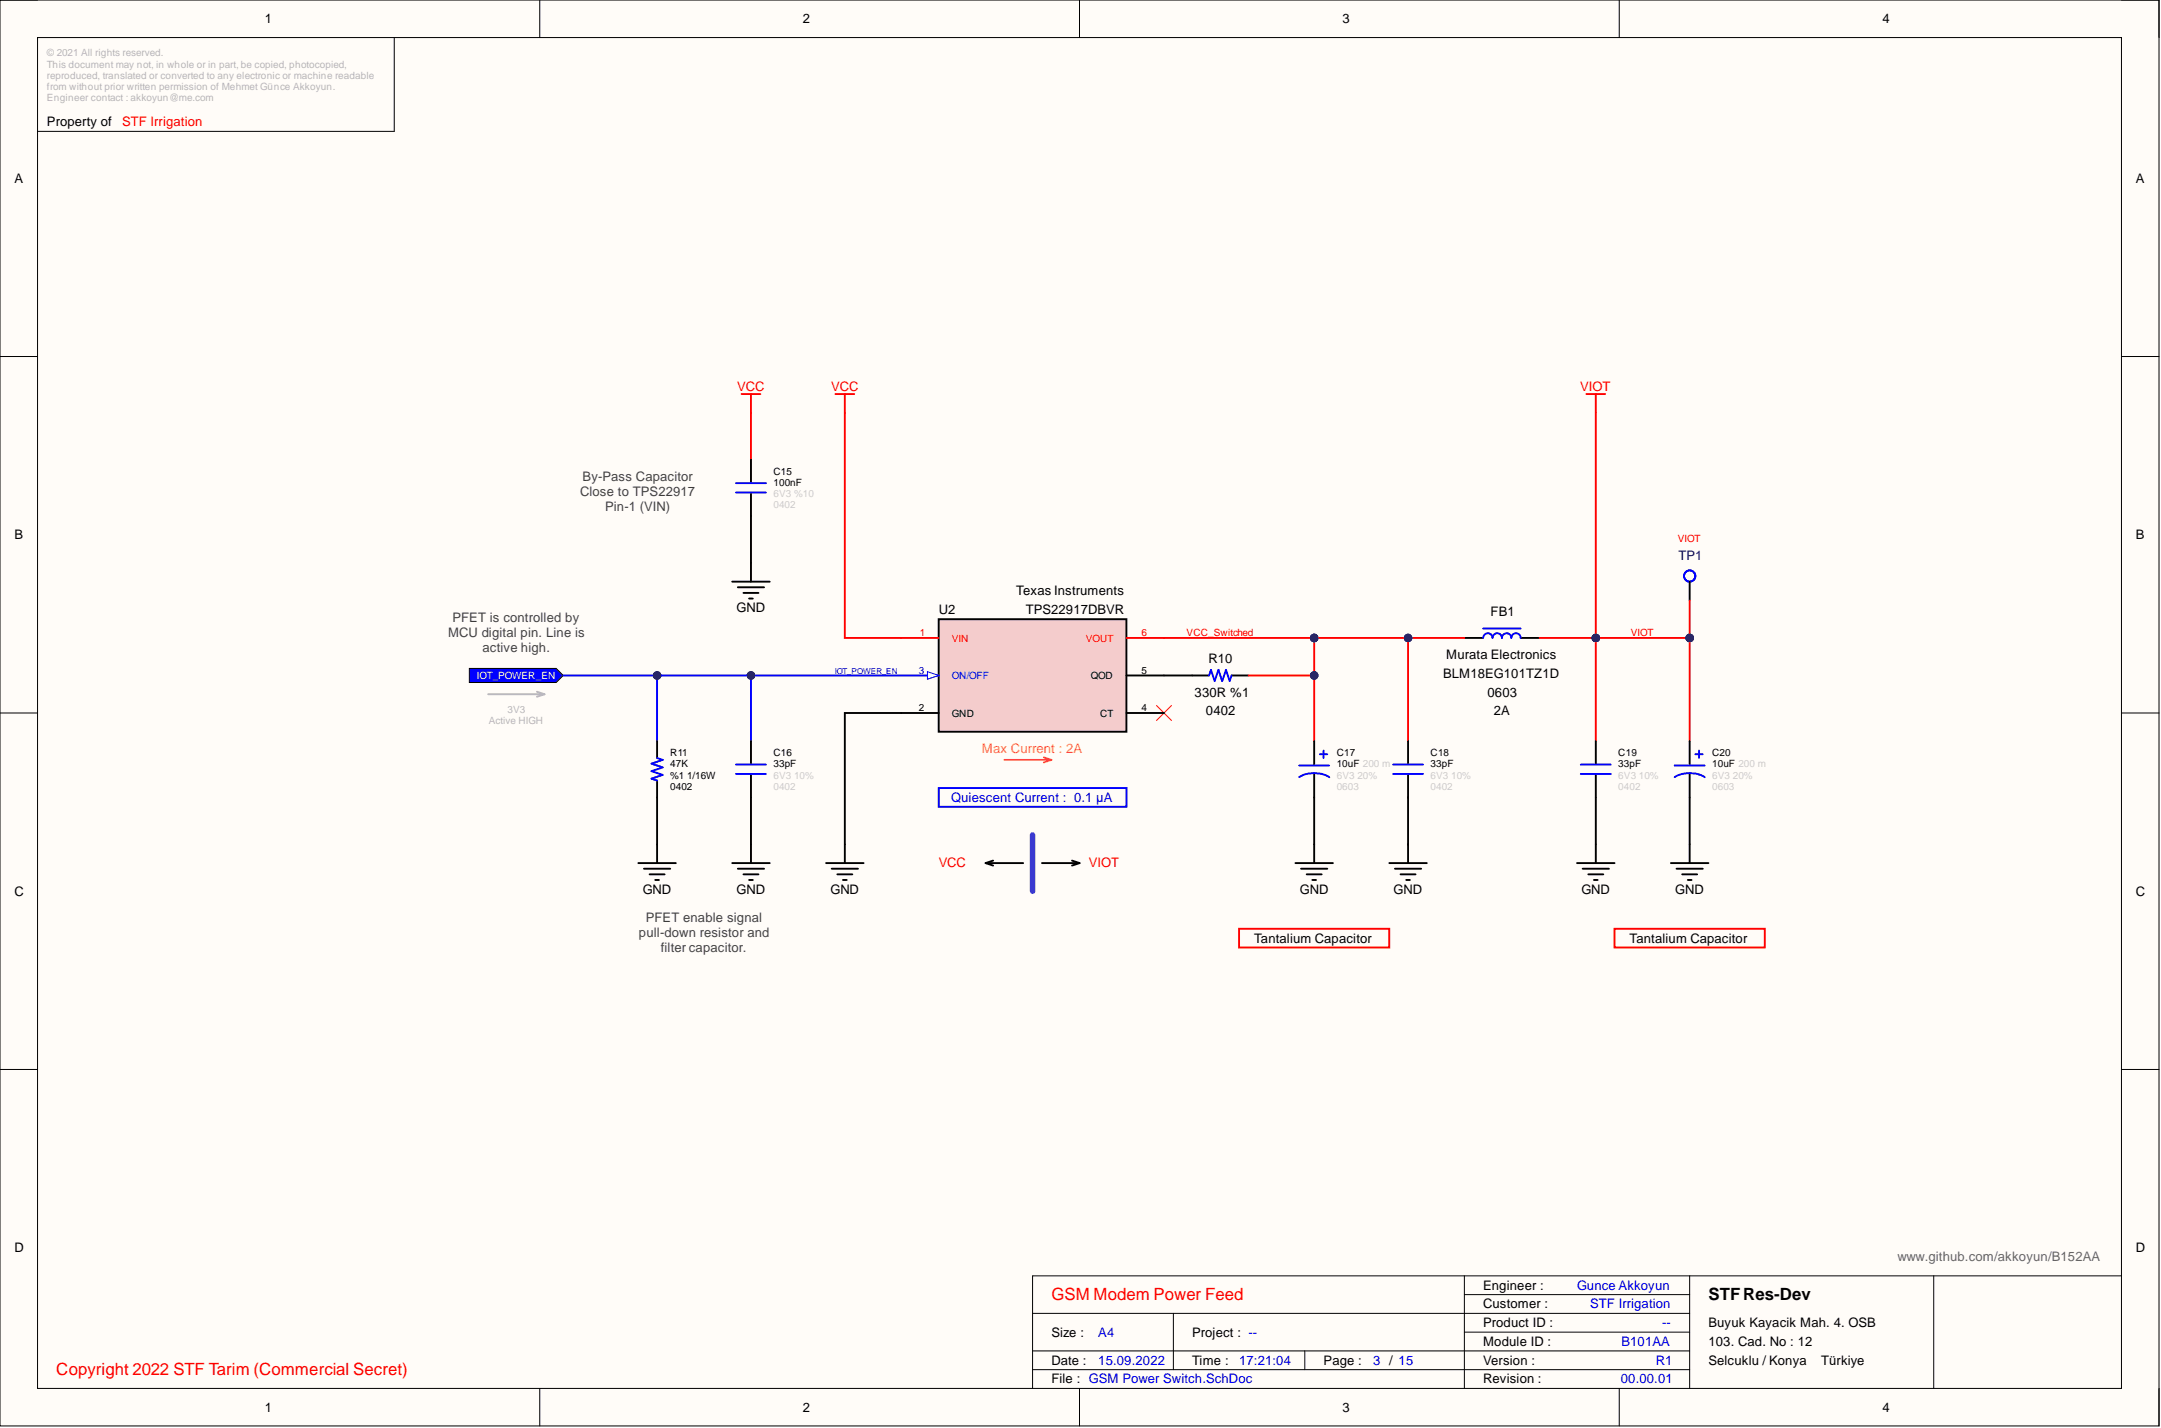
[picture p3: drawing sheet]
<svg xmlns="http://www.w3.org/2000/svg" width="292mm" height="193mm" viewBox="0 0 292 193" stroke-linecap="round" stroke-linejoin="round" font-family="sans-serif">
<path d="M0 0h291.8v192.7h-291.8z" fill-rule="evenodd" fill="#fffcf8"/>
<path d="M0 0h291.8v192.7h-291.8z" fill="none" stroke="#000" stroke-width=".14"/>
<path d="M5.1 5.1h281.7v182.5h-281.7z" fill-rule="evenodd" fill="#fffcf8"/>
<g fill="none" stroke="#000" stroke-width=".14">
<path d="M0 0h5.1M5.1 5.1h281.7v182.5h-281.7zM53.3 5.1v12.7h-48.2M73 0v5.1M145.9 0v5.1M218.9 0v5.1M286.8 0h5v5.1M0 48.2h5.1M286.8 48.2h5M0 96.3h5.1M286.8 96.3h5M0 144.5h5.1"/>
<path d="M286.8 144.5h5M139.6 177.5h88.8M158.6 177.5v7.6M197.9 174.9h30.5M197.9 172.4v15.2M228.4 172.4v15.2M261.4 172.4v15.2M286.8 172.4h-147.2v15.2M73 187.6v5.1M139.6 182.6h88.8M139.6 185.1h88.8M145.9 187.6v5.1"/>
<path d="M176.4 182.6v2.5M197.9 180h30.5M218.9 187.6v5.1M291.8 187.6v5.1"/>
</g>
<g fill="none" stroke="#000" stroke-width=".25">
<path d="M86.3 116.6h5.1M87 117.4h3.6M87.8 118.2h2M88.6 118.9h.5M88.8 114.1v2.5M99 116.6h5M99.7 117.4h3.6M100.5 118.2h2M101.3 118.9h.5M101.5 114.1v2.5M111.7 116.6h5M112.4 117.4h3.6"/>
<path d="M113.2 118.2h2M113.9 118.9h.5M114.2 114.1v2.5M133.2 116.6h5.1M133.2 116.6l1 .4M134.2 116.3l-1 .3M140.8 116.6h5.1M144.9 116.3l1 .3M145.9 116.6l-1 .4"/>
</g>
<path d="M139.6 112.8v7.6" fill="none" stroke="#90f" stroke-width=".76"/>
<path d="M66 93.8h7.6M72.6 93.5l1 .3M73.6 93.8l-1 .4" fill="none" stroke="#b7b7b7" stroke-width=".25"/>
<path d="M135.8 102.7h6.3M141.1 102.3l1 .4M142.1 102.7l-1 .3" fill="none" stroke="#f90" stroke-width=".25"/>
<path d="M112.9 53.2h2.6M114.2 53.2v2.6" fill="none" stroke="#f00" stroke-width=".25"/>
<path d="M63.4 90.3h11.8l.9 1-.9 .9h-11.8z" fill-rule="evenodd" fill="#00f"/>
<path d="M63.4 90.3h11.8l.9 1-.9 .9h-11.8z" fill="none" stroke="#000" stroke-width=".14"/>
<g fill="none" stroke="#00f" stroke-width=".25">
<path d="M163.4 91.3l.3-.8 .5 1.5 .5-1.5 .5 1.5 .5-1.5 .5 1.5 .3-.7M200.5 86.2a.63 .63 0 0 1 .6-.6 .63 .63 0 0 1 .6 .6 .63 .63 0 0 1 .7-.6 .63 .63 0 0 1 .6 .6 .63 .63 0 0 1 .6-.6 .63 .63 0 0 1 .7 .6 .63 .63 0 0 1 .6-.6 .63 .63 0 0 1 .7 .6M200.5 84.9h5.1M126.9 106.5h25.4v2.5h-25.4z"/>
<circle cx="228.4" cy="77.8" r=".76"/>
</g>
<g fill="none" stroke="#000" stroke-width=".25">
<path d="M99 78.6h5M99.7 79.4h3.6M101.5 76.1v2.5M228.4 78.6v2.5M100.5 80.1h2M101.3 80.9h.5M121.8 96.3h-7.6v17.8M157.3 91.3h6.1M166.5 91.3h2.3M197.9 86.2h2.6M205.6 86.2h2.5M175.1 116.6h5.1"/>
<path d="M175.9 117.4h3.5M176.6 118.2h2.1M177.4 118.9h.5M177.6 114.1v2.5M187.8 116.6h5.1M188.5 117.4h3.6M189.3 118.2h2M190.1 118.9h.5M190.3 114.1v2.5M213.2 116.6h5M213.9 117.4h3.6M214.7 118.2h2"/>
<path d="M215.4 118.9h.6M215.7 114.1v2.5M225.9 116.6h5M226.6 117.4h3.6M227.4 118.2h2M228.1 118.9h.5M228.4 114.1v2.5"/>
</g>
<path d="M100.2 53.2h2.6M101.5 53.2v2.6M114.2 55.8v30.4h7.6M214.4 53.2h2.6M215.7 53.2v2.6M177.6 86.2v5.1h-8.8M167.5 125.5h20.3v2.5h-20.3zM218.2 125.5h20.3v2.5h-20.3z" fill="none" stroke="#f00" stroke-width=".25"/>
<path d="M156.3 95.3l2.1 2.1M158.4 95.3l-2.1 2.1" fill="none" stroke="#f00" stroke-width=".14"/>
<circle cx="177.6" cy="91.3" r=".51" fill="#000080"/>
<circle cx="177.6" cy="91.3" r=".51" fill="none" stroke="#000080" stroke-width=".14"/>
<circle cx="177.6" cy="86.2" r=".51" fill="#000080"/>
<circle cx="177.6" cy="86.2" r=".51" fill="none" stroke="#000080" stroke-width=".14"/>
<path d="M88.8 107.8v6.3M101.5 107.8v6.3M228.4 107.8v6.3" fill="none" stroke="#000" stroke-width=".25"/>
<path d="M157.3 86.2h20.3" fill="none" stroke="#f00" stroke-width=".25"/>
<circle cx="177.6" cy="86.2" r=".51" fill="#000080"/>
<circle cx="177.6" cy="86.2" r=".51" fill="none" stroke="#000080" stroke-width=".14"/>
<path d="M208.1 86.2h20.3" fill="none" stroke="#f00" stroke-width=".25"/>
<circle cx="215.7" cy="86.2" r=".51" fill="#000080"/>
<circle cx="215.7" cy="86.2" r=".51" fill="none" stroke="#000080" stroke-width=".14"/>
<circle cx="228.4" cy="86.2" r=".51" fill="#000080"/>
<circle cx="228.4" cy="86.2" r=".51" fill="none" stroke="#000080" stroke-width=".14"/>
<path d="M228.4 86.2v14" fill="none" stroke="#f00" stroke-width=".25"/>
<circle cx="228.4" cy="86.2" r=".51" fill="#000080"/>
<circle cx="228.4" cy="86.2" r=".51" fill="none" stroke="#000080" stroke-width=".14"/>
<path d="M177.6 86.2h20.3" fill="none" stroke="#f00" stroke-width=".25"/>
<circle cx="177.6" cy="86.2" r=".51" fill="#000080"/>
<circle cx="177.6" cy="86.2" r=".51" fill="none" stroke="#000080" stroke-width=".14"/>
<circle cx="190.3" cy="86.2" r=".51" fill="#000080"/>
<circle cx="190.3" cy="86.2" r=".51" fill="none" stroke="#000080" stroke-width=".14"/>
<path d="M88.8 91.3v8.9" fill="none" stroke="#00f" stroke-width=".25"/>
<circle cx="88.8" cy="91.3" r=".51" fill="#000080"/>
<circle cx="88.8" cy="91.3" r=".51" fill="none" stroke="#000080" stroke-width=".14"/>
<path d="M101.5 91.3v8.9" fill="none" stroke="#00f" stroke-width=".25"/>
<circle cx="101.5" cy="91.3" r=".51" fill="#000080"/>
<circle cx="101.5" cy="91.3" r=".51" fill="none" stroke="#000080" stroke-width=".14"/>
<path d="M76.1 91.3h45.7" fill="none" stroke="#00f" stroke-width=".25"/>
<circle cx="88.8" cy="91.3" r=".51" fill="#000080"/>
<circle cx="88.8" cy="91.3" r=".51" fill="none" stroke="#000080" stroke-width=".14"/>
<circle cx="101.5" cy="91.3" r=".51" fill="#000080"/>
<circle cx="101.5" cy="91.3" r=".51" fill="none" stroke="#000080" stroke-width=".14"/>
<path d="M190.3 107.8v6.3" fill="none" stroke="#000" stroke-width=".25"/>
<path d="M190.3 86.2v14" fill="none" stroke="#f00" stroke-width=".25"/>
<circle cx="190.3" cy="86.2" r=".51" fill="#000080"/>
<circle cx="190.3" cy="86.2" r=".51" fill="none" stroke="#000080" stroke-width=".14"/>
<path d="M215.7 107.8v6.3" fill="none" stroke="#000" stroke-width=".25"/>
<path d="M215.7 86.2v14" fill="none" stroke="#f00" stroke-width=".25"/>
<circle cx="215.7" cy="86.2" r=".51" fill="#000080"/>
<circle cx="215.7" cy="86.2" r=".51" fill="none" stroke="#000080" stroke-width=".14"/>
<path d="M177.6 107.8v6.3" fill="none" stroke="#000" stroke-width=".25"/>
<path d="M177.6 91.3v8.9" fill="none" stroke="#f00" stroke-width=".25"/>
<circle cx="177.6" cy="91.3" r=".51" fill="#000080"/>
<circle cx="177.6" cy="91.3" r=".51" fill="none" stroke="#000080" stroke-width=".14"/>
<path d="M215.7 55.8v30.4" fill="none" stroke="#f00" stroke-width=".25"/>
<circle cx="215.7" cy="86.2" r=".51" fill="#000080"/>
<circle cx="215.7" cy="86.2" r=".51" fill="none" stroke="#000080" stroke-width=".14"/>
<path d="M228.4 81.1v5.1" fill="none" stroke="#f00" stroke-width=".25"/>
<circle cx="228.4" cy="86.2" r=".51" fill="#000080"/>
<circle cx="228.4" cy="86.2" r=".51" fill="none" stroke="#000080" stroke-width=".14"/>
<path d="M101.5 69.7v6.4" fill="none" stroke="#000" stroke-width=".25"/>
<path d="M101.5 55.8v6.3" fill="none" stroke="#f00" stroke-width=".25"/>
<path d="M126.9 83.7h25.4v15.2h-25.4z" fill-rule="evenodd" fill="#f4cccc"/>
<path d="M121.8 96.3h5.1M126.9 83.7h25.4v15.2h-25.4zM152.3 96.3h5M152.3 91.3h5" fill="none" stroke="#000" stroke-width=".25"/>
<path d="M152.3 86.2h5" fill="none" stroke="#f00" stroke-width=".25"/>
<path d="M121.8 91.3h5.1" fill="none" stroke="#00f" stroke-width=".25"/>
<path d="M125.4 90.8l1.5 .5-1.5 .5z" fill="#f8fcff"/>
<path d="M125.4 90.8l1.5 .5-1.5 .5z" fill="none" stroke="#00f" stroke-width=".14"/>
<path d="M121.8 86.2h5.1" fill="none" stroke="#f00" stroke-width=".25"/>
<g fill="none" stroke="#000" stroke-width=".25">
<path d="M101.5 62.1v3.1M101.5 66.7v3M88.8 100.2v2.2M88.8 105.5v2.3M101.5 100.2v3M101.5 104.7v3.1M177.6 100.2v3.1M177.6 104.6v3.2M190.3 100.2v3M190.3 104.7v3.1M215.7 100.2v3M215.7 104.7v3.1"/>
<path d="M228.4 100.2v3.1M228.4 104.6v3.2"/>
</g>
<g fill="none" stroke="#00f" stroke-width=".25">
<path d="M99.5 65.3h4M99.5 66.6h4M88.8 102.4l.8 .3-1.5 .5 1.5 .5-1.5 .5 1.5 .5-1.5 .5 .7 .3M99.5 103.3h4M99.5 104.6h4M175.6 105a4 4 0 0 1 4.1 0M175.6 103.4h4.1M178.4 101.9h1M178.9 101.4v1M188.3 103.3h4.1M188.3 104.6h4.1M213.7 103.3h4"/>
<path d="M213.7 104.6h4M226.4 105a4 4 0 0 1 4 0M226.4 103.4h4M229.2 101.9h1M229.7 101.4v1"/>
</g>
<g font-size="2.3" fill="#f00">
<text x="142.1" y="175.7">GSM Modem Power Feed</text>
<text x="7.6" y="185.8">Copyright 2022 STF Tarim (Commercial Secret)</text>
</g>
<text font-size="2.3" x="230.9" y="175.7">STFRes-Dev</text>
<g font-size="1.8">
<text x="35.8" y="3.1">1</text>
<text x="108.5" y="3.1">2</text>
<text x="181.4" y="3.1">3</text>
<text x="254.4" y="3.1">4</text>
<text x="6.3" y="17.1">Property of</text>
<text x="1.9" y="24.7">A</text>
<text x="288.7" y="24.7">A</text>
<text x="1.9" y="72.9">B</text>
<text x="288.7" y="72.9">B</text>
<text x="99.6" y="82.7">GND</text>
<text x="126.9" y="83">U2</text>
<text x="137.4" y="80.5">Texas Instruments</text>
<text x="138.6" y="83">TPS22917DBVR</text>
<text x="201.5" y="83.2">FB1</text>
<text x="163.3" y="89.6">R10</text>
<text x="195.5" y="89.1">Murata Electronics</text>
<text x="161.5" y="94.2">330R %1</text>
<text x="195.1" y="91.6">BLM18EG101TZ1D</text>
<text x="201.1" y="94.2">0603</text>
<text x="163" y="96.7">0402</text>
<text x="201.9" y="96.7">2A</text>
<text x="1.9" y="121">C</text>
<text x="86.9" y="120.8">GND</text>
<text x="99.6" y="120.8">GND</text>
<text x="112.2" y="120.8">GND</text>
<text x="175.7" y="120.8">GND</text>
<text x="188.4" y="120.8">GND</text>
<text x="213.8" y="120.8">GND</text>
<text x="226.4" y="120.8">GND</text>
<text x="288.7" y="121">C</text>
<text x="169.5" y="127.4">Tantalium Capacitor</text>
<text x="220.3" y="127.4">Tantalium Capacitor</text>
<text x="1.9" y="169.2">D</text>
<text x="288.7" y="169.2">D</text>
<text x="200.5" y="174.3">Engineer :</text>
<text x="200.5" y="176.8">Customer :</text>
<text x="200.5" y="179.3">Product ID :</text>
<text x="230.9" y="179.3">Buyuk Kayacik Mah. 4. OSB</text>
<text x="142.1" y="184.4">Date :</text>
<text x="142.1" y="180.6">Size :</text>
<text x="161.1" y="184.4">Time :</text>
<text x="161.1" y="180.6">Project : --</text>
<text x="178.9" y="184.4">Page :</text>
<text x="200.5" y="181.9">Module ID :</text>
<text x="200.5" y="184.4">Version :</text>
<text x="230.9" y="181.9">103. Cad. No : 12</text>
<text x="230.9" y="184.4">Selcuklu / Konya</text>
<text x="246.2" y="184.4">Türkiye</text>
<text x="35.8" y="190.7">1</text>
<text x="108.5" y="190.7">2</text>
<text x="142.1" y="186.9">File : GSM Power Switch.SchDoc</text>
<text x="181.4" y="190.7">3</text>
<text x="200.5" y="186.9">Revision :</text>
<text x="254.4" y="190.7">4</text>
</g>
<g font-size="1.8" fill="#f00">
<text x="16.5" y="17.1">STF Irrigation</text>
<text x="99.6" y="52.8">VCC</text>
<text x="112.3" y="52.8">VCC</text>
<text x="213.6" y="52.8">VIOT</text>
<text x="126.9" y="117.2">VCC</text>
<text x="147.2" y="117.2">VIOT</text>
</g>
<g font-size="1.8" fill="#434343">
<text x="78.8" y="65">By-Pass Capacitor</text>
<text x="78.4" y="67">Close to TPS22917</text>
<text x="81.8" y="69.1">Pin-1 (VIN)</text>
<text x="60.6" y="86">MCU digital pin. Line is</text>
<text x="61.2" y="84">PFET is controlled by</text>
<text x="65.2" y="88.1">active high.</text>
<text x="87.3" y="124.6">PFET enable signal</text>
<text x="86.4" y="126.6">pull-down resistor and</text>
<text x="89.3" y="128.6">filter capacitor.</text>
</g>
<text font-size="1.8" fill="#000080" x="226.9" y="75.6">TP1</text>
<text font-size="1.8" fill="#f90" x="132.7" y="101.8">Max Current : 2A</text>
<g font-size="1.8" fill="#00f">
<text x="128.6" y="108.3">Quiescent Current : 0.1 µA</text>
<text x="213.2" y="174.3">Gunce Akkoyun</text>
<text x="214.9" y="176.8">STF Irrigation</text>
<text x="224.7" y="179.3">--</text>
<text x="148.5" y="184.4">15.09.2022</text>
<text x="148.5" y="180.6">A4</text>
<text x="167.5" y="184.4">17:21:04</text>
<text x="185.6" y="184.4">3 / 15</text>
<text x="219.2" y="181.9">B101AA</text>
<text x="223.8" y="184.4">R1</text>
<text x="219.1" y="186.9">00.00.01</text>
</g>
<text font-size="1.8" fill="#666" x="256.5" y="170.5">www.github.com/akkoyun/B152AA</text>
<g font-size="1.4" fill="#b7b7b7">
<text x="6.3" y="7.6">© 2021 All rights reserved.</text>
<text x="6.3" y="9.1">This document may not, in whole or in part, be copied, photocopied,</text>
<text x="6.3" y="10.7">reproduced, translated or converted to any electronic or machine readable</text>
<text x="6.3" y="12.2">from without prior written permission of Mehmet Günce Akkoyun.</text>
<text x="6.3" y="13.7">Engineer contact : akkoyun@me.com</text>
<text x="127.5" y="92.5">InternalESD</text>
<text x="66.1" y="97.9">Active HIGH</text>
<text x="68.6" y="96.3">3V3</text>
</g>
<g font-size="1.4">
<text x="104.6" y="65.7">100nF</text>
<text x="104.6" y="64.1">C15</text>
<text x="147.4" y="91.8">QOD</text>
<text x="154.3" y="91">5</text>
<text x="124.2" y="96.1">2</text>
<text x="128.7" y="96.9">GND</text>
<text x="148.7" y="96.9">CT</text>
<text x="154.3" y="96.1">4</text>
<text x="90.6" y="105.2">%1</text>
<text x="90.6" y="103.7">47K</text>
<text x="90.6" y="106.7">0402</text>
<text x="90.6" y="102.2">R11</text>
<text x="92.9" y="105.2">1/16W</text>
<text x="104.6" y="103.7">33pF</text>
<text x="104.6" y="102.2">C16</text>
<text x="180.7" y="103.7">10uF 200 m</text>
<text x="180.7" y="102.2">C17</text>
<text x="193.4" y="103.7">33pF</text>
<text x="193.4" y="102.2">C18</text>
<text x="218.7" y="103.7">33pF</text>
<text x="218.7" y="102.2">C19</text>
<text x="231.4" y="103.7">10uF 200 m</text>
<text x="231.4" y="102.2">C20</text>
</g>
<g font-size="1.4" fill="#ccc">
<text x="104.6" y="67.2">6V3 %10</text>
<text x="104.6" y="68.7">0402</text>
<text x="104.6" y="106.7">0402</text>
<text x="104.6" y="105.2">6V3</text>
<text x="107.3" y="105.2">10%</text>
<text x="180.7" y="106.7">0603</text>
<text x="180.7" y="105.2">6V3</text>
<text x="183.5" y="105.2">20%</text>
<text x="193.4" y="106.7">0402</text>
<text x="193.4" y="105.2">6V3</text>
<text x="196.2" y="105.2">10%</text>
<text x="218.7" y="106.7">0402</text>
<text x="218.7" y="105.2">6V3</text>
<text x="221.5" y="105.2">10%</text>
<text x="231.4" y="106.7">0603</text>
<text x="231.4" y="105.2">6V3</text>
<text x="234.2" y="105.2">20%</text>
</g>
<g font-size="1.4" fill="#f00">
<text x="226.8" y="73.3">VIOT</text>
<text x="124.3" y="86">1</text>
<text x="128.7" y="86.7">VIN</text>
<text x="146.8" y="86.7">VOUT</text>
<text x="154.3" y="86">6</text>
<text x="160.4" y="86">VCC_Switched</text>
<text x="220.4" y="86">VIOT</text>
</g>
<text font-size="1.4" fill="#fff" x="64.5" y="91.8">IOT_POWER_EN</text>
<g font-size="1.4" fill="#00f">
<text x="124.2" y="91">3</text>
<text x="128.7" y="91.8">ON/OFF</text>
</g>
<text font-size="1.1" fill="#00f" x="112.8" y="91">IOT_POWER_EN</text>
</svg>
